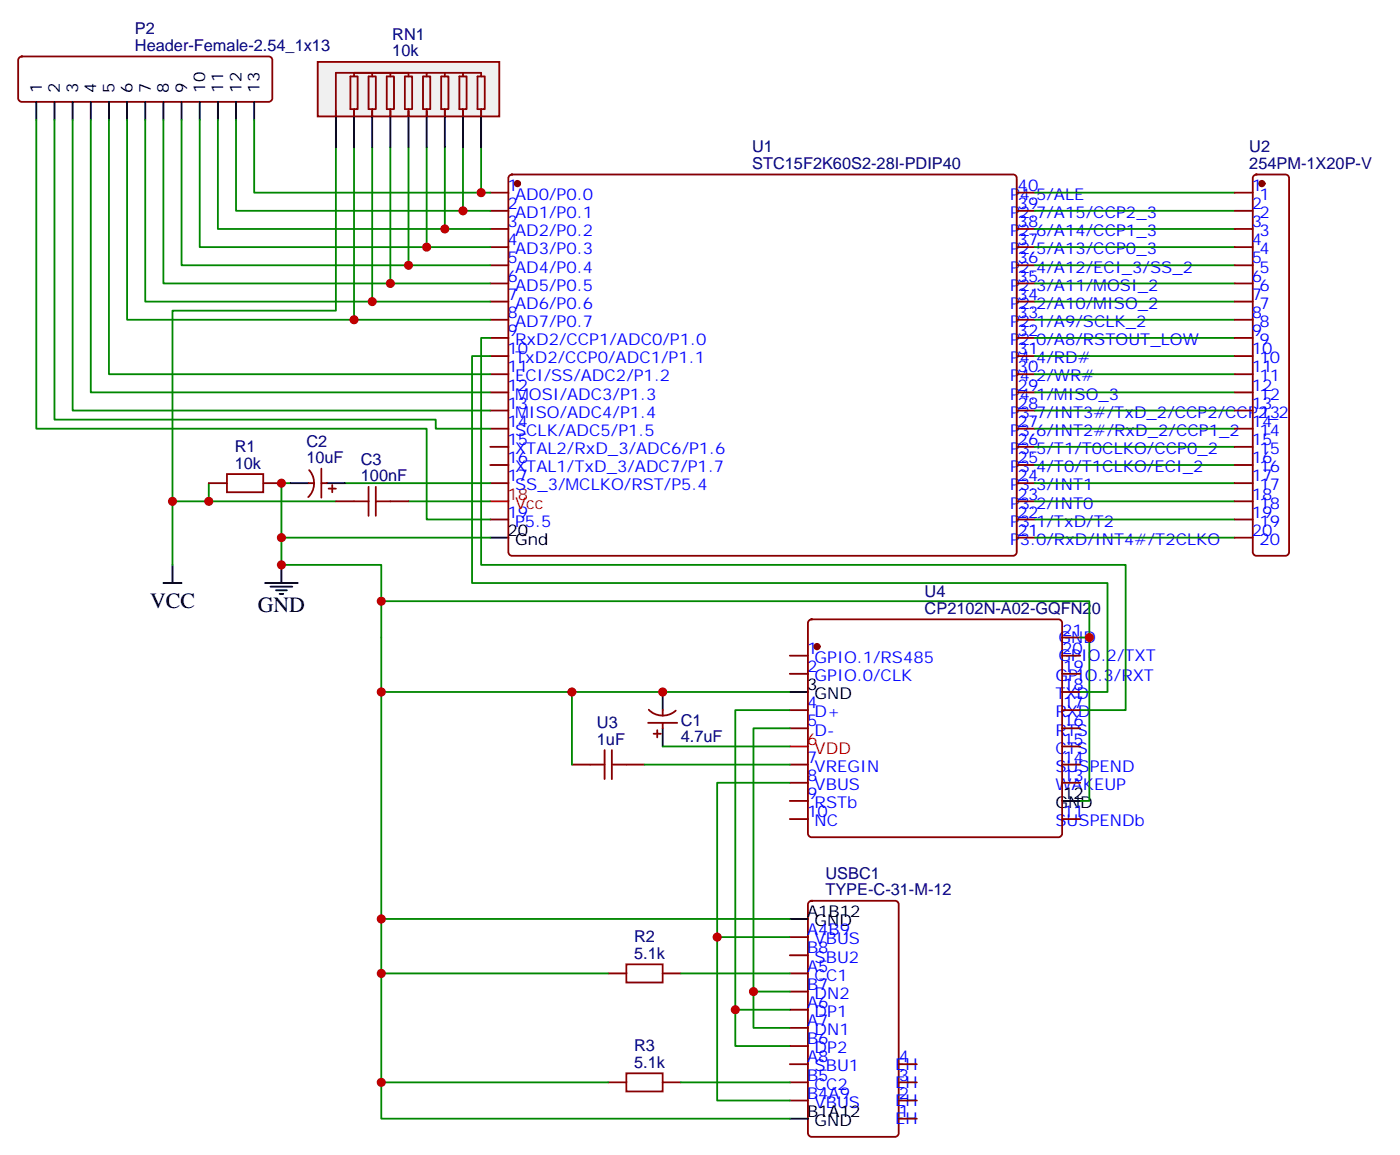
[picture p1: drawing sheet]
<svg xmlns="http://www.w3.org/2000/svg" width="272mm" height="224mm" viewBox="0 0 272 224" stroke-linecap="round" stroke-linejoin="round" font-family="sans-serif">
<g fill="none" stroke="#870000" stroke-width=".35">
<path d="M3.8 11.2l.4-.2h48a.71 .71 0 0 1 .7 .7v7.4a.76 .76 0 0 1-.7 .7h-48a.76 .76 0 0 1-.7-.7v-7.4zM95.2 37.4h3.6M99 34.1l.5-.2h97.3a.71 .71 0 0 1 .8 .7v72.7a.76 .76 0 0 1-.8 .7h-97.3a.76 .76 0 0 1-.7-.7v-72.7zM197.6 37.4h3.5M95.2 41h3.6M95.2 44.5h3.6M95.2 48h3.6M95.2 51.5h3.6M95.2 55.1h3.6M95.2 58.6h3.6M197.6 41h3.5M197.6 44.5h3.5"/>
<path d="M197.6 48h3.5M197.6 51.5h3.5M197.6 55.1h3.5M197.6 58.6h3.5M95.2 62.1h3.6M95.2 65.7h3.6M95.2 69.2h3.6M95.2 72.7h3.6M95.2 76.2h3.6M95.2 79.8h3.6M197.6 62.1h3.5M197.6 65.7h3.5"/>
<path d="M197.6 69.2h3.5M197.6 72.7h3.5M197.6 76.2h3.5M197.6 79.8h3.5M95.2 83.3h3.6M95.2 86.8h3.6M95.2 90.3h3.6M95.2 93.9h3.6M197.6 83.3h3.5M197.6 86.8h3.5M197.6 90.3h3.5M197.6 93.9h3.5"/>
<path d="M197.6 97.4h3.5M95.2 100.9h3.6M197.6 100.9h3.5M197.6 104.5h3.5M157.2 175.2l.5-.2h16.2a.71 .71 0 0 1 .7 .7v44.5a.76 .76 0 0 1-.7 .7h-16.2a.76 .76 0 0 1-.7-.7v-44.5zM118.2 189.1h3.5M128.8 189.1h3.5M153.5 182.1h3.5M153.5 185.6h3.5M153.5 189.1h3.5M153.5 192.7h3.5M153.5 196.2h3.5"/>
<path d="M153.5 199.7h3.5M118.2 210.3h3.5M128.8 210.3h3.5M153.5 203.2h3.5M153.5 206.8h3.5M153.5 210.3h3.5M153.5 213.8h3.5M174.6 206.8h3.6M174.6 210.3h3.6M174.6 213.8h3.6M174.6 217.3h3.6"/>
</g>
<g fill="none" stroke="#000" stroke-width=".35">
<path d="M7.1 19.8v3.5M10.6 19.8v3.5M14.1 19.8v3.5M17.6 19.8v3.5M21.2 19.8v3.5M24.7 19.8v3.5M28.2 19.8v3.5M31.7 19.8v3.5M35.3 19.8v3.5M38.8 19.8v3.5M42.3 19.8v3.5M45.9 19.8v3.5"/>
<path d="M49.4 19.8v3.5M31.7 113.3h3.6M33.5 109.7v3.6M51.5 113.3h6.4M52.6 114h4.2M53.6 114.7h2.1M54.3 115.4h.7M54.7 109.7v3.6M95.2 104.5h3.6M153.5 178.5h3.5M153.5 217.3h3.5"/>
</g>
<path d="M95.2 97.4h3.6" fill="none" stroke="#f00" stroke-width=".35"/>
<circle cx="100.5" cy="35.7" r=".53" fill="#870000" stroke="#870000" stroke-width=".35"/>
<path d="M121.7 187.4h7.1v3.5h-7.1zM121.7 208.5h7.1v3.6h-7.1z" fill="none" stroke="#a10000" stroke-width=".35"/>
<g fill="none" stroke="#008700" stroke-width=".35">
<path d="M7.1 23.3v60h75.8v17.6h12.3M10.6 23.3v58.2h74.1v1.8h10.5M14.1 23.3v56.5h81.1M17.6 23.3v52.9h77.6M21.2 23.3v49.4h74M24.7 23.3v38.8h70.5M28.2 23.3v35.3h67M31.7 23.3v31.8h63.5M35.3 23.3v28.2h59.9M38.8 23.3v24.7h56.4M42.3 23.3v21.2h52.9M45.9 23.3v17.7h49.3"/>
<path d="M49.4 23.3v14.1h45.8M65.3 28.6v31.8h-31.8v49.3M68.8 28.6v33.5M72.3 28.6v30M75.8 28.6v26.5M79.4 28.6v22.9M82.9 28.6v19.4M86.4 28.6v15.9M90 28.6v12.4M93.5 28.6v8.8M201.1 37.4h38.8M201.1 41h38.8"/>
<path d="M201.1 44.5h38.8M201.1 48h38.8M201.1 51.5h38.8M201.1 55.1h38.8M201.1 58.6h38.8M201.1 62.1h38.8M201.1 65.7h38.8M201.1 69.2h38.8M201.1 72.7h38.8M201.1 76.2h38.8M201.1 79.8h38.8M33.5 97.4h7.1"/>
<path d="M40.6 93.9v3.5h24.7M56.4 93.9h-1.7v15.8h19.4v100.6h44.1M67 93.9h28.2M79.4 97.4h15.8M201.1 93.9h38.8M201.1 97.4h38.8M201.1 83.3h38.8M201.1 86.8h38.8M201.1 90.3h38.8M54.7 104.5h40.5M201.1 104.5h38.8M201.1 100.9h38.8"/>
<path d="M74.1 178.5h79.4M132.3 189.1h21.2M74.1 210.3v7h79.4M132.3 210.3h21.2"/>
</g>
<path d="M61.7 12h35.3v10.6h-35.3z" fill="#f0f0f0" stroke="#870000" stroke-width=".35"/>
<g fill="none" stroke="#000" stroke-width=".35">
<path d="M65.3 21.6v7M68.8 21.6v7M72.3 21.6v7M75.8 21.6v7M79.4 21.6v7M82.9 21.6v7M86.4 21.6v7M90 21.6v7M93.5 21.6v7M56.4 93.9h3.6M63.5 93.9h3.5M128.8 134.4v3.6"/>
<path d="M153.5 134.4h3.5M128.8 141.5v3.5M206.4 155.6h3.5"/>
</g>
<g fill="none" stroke="#870000" stroke-width=".35">
<path d="M68.1 14.9h1.4v6.3h-1.4zM68.8 14.1v.8M71.6 14.9h1.4v6.3h-1.4zM72.3 14.1v.8M75.1 14.9h1.5v6.3h-1.5zM75.8 14.1v.8M78.7 14.9h1.4v6.3h-1.4zM79.4 14.1v.8M82.2 14.9h1.4v6.3h-1.4zM82.9 14.1v.8M85.7 14.9h1.4v6.3h-1.4zM86.4 14.1v.8"/>
<path d="M89.3 14.9h1.4v6.3h-1.4zM90 14.1v.8M92.8 14.9h1.4v6.3h-1.4zM93.5 14.9v-.8h-28.2v8.5M68.8 21.2v1.4M72.3 21.2v1.4M75.8 21.2v1.4M79.4 21.2v1.4M82.9 21.2v1.4M86.4 21.2v1.4M90 21.2v1.4M93.5 21.2v1.4"/>
<path d="M239.9 37.4h3.5M243.7 34.1l.4-.2h5.7a.71 .71 0 0 1 .7 .7v72.7a.76 .76 0 0 1-.7 .7h-5.7a.76 .76 0 0 1-.7-.7v-72.7zM239.9 41h3.5M239.9 44.5h3.5M239.9 48h3.5M239.9 51.5h3.5M239.9 55.1h3.5M239.9 58.6h3.5M239.9 62.1h3.5M239.9 65.7h3.5M239.9 69.2h3.5M239.9 72.7h3.5"/>
<path d="M239.9 76.2h3.5M239.9 79.8h3.5M40.6 93.9h3.5M51.2 93.9h3.5M60 93.9h1M60.1 91.3a3.8 3.8 0 0 1-.2 5.3M62.4 93.9h1.1M62.4 91.1v5.6M63.9 94.9h1.4M64.6 94.2v1.4M65.3 97.4h3.5M75.8 97.4h3.6"/>
<path d="M239.9 83.3h3.5M239.9 86.8h3.5M239.9 90.3h3.5M239.9 93.9h3.5M239.9 97.4h3.5M239.9 100.9h3.5M239.9 104.5h3.5M126.1 137.9a3.8 3.8 0 0 0 5.2 .2M128.8 138v1M153.5 130.9h3.5M153.5 138h3.5M153.5 127.4h3.5"/>
<path d="M157.2 120.5l.5-.2h48a.71 .71 0 0 1 .7 .7v41a.76 .76 0 0 1-.7 .7h-48a.76 .76 0 0 1-.7-.7v-41zM206.4 123.9h3.5M206.4 130.9h3.5M206.4 134.4h3.5M206.4 138h3.5M206.4 127.4h3.5M111.1 148.6h3.6M121.7 148.6h3.5M125.9 140.4h5.7M127 142.6h1.4M127.7 141.9v1.4M128.8 140.4v1.1"/>
<path d="M153.5 141.5h3.5M153.5 148.6h3.5M153.5 152.1h3.5M153.5 159.1h3.5M153.5 155.6h3.5M206.4 141.5h3.5M206.4 145h3.5M206.4 148.6h3.5M206.4 152.1h3.5M206.4 159.1h3.5"/>
</g>
<g fill="#870000" stroke="#870000" stroke-width=".35">
<circle cx="245.2" cy="35.7" r=".53"/>
<circle cx="158.7" cy="125.6" r=".53"/>
</g>
<path d="M153.5 145h3.5" fill="none" stroke="#f00" stroke-width=".35"/>
<g fill="none" stroke="#008700" stroke-width=".35">
<path d="M95.2 69.2h-3.5v44.1h123.5v21.1h-5.3M95.2 65.7h-1.7v44h125.2v28.3h-8.8M74.1 116.8h137.6v7.1h-1.8M74.1 134.4h79.4M111.1 134.4v14.2M153.5 138h-10.6v58.2h10.6M211.7 123.9v31.7h-1.8M125.2 148.6h28.3M128.8 145h24.7M153.5 152.1h-14.2v30h14.2M153.5 141.5h-7.1v51.2h7.1M74.1 189.1h44.1"/>
<path d="M139.3 182.1v31.7h14.2M142.9 196.2v7h10.6M146.4 192.7v7h7.1"/>
</g>
<path d="M44.1 92.1h7.1v3.5h-7.1zM68.8 97.4h2.8M71.6 94.6v5.6M73 97.4h2.8M73 94.6v5.6M114.7 148.6h2.8M117.5 145.7v5.7M118.9 148.6h2.8M118.9 145.7v5.7" fill="none" stroke="#a10000" stroke-width=".35"/>
<g fill="#c00">
<circle cx="74.1" cy="210.3" r=".88"/>
<circle cx="54.7" cy="104.5" r=".88"/>
<circle cx="54.7" cy="109.7" r=".88"/>
<circle cx="40.6" cy="97.4" r=".88"/>
<circle cx="33.5" cy="97.4" r=".88"/>
<circle cx="68.8" cy="62.1" r=".88"/>
<circle cx="72.3" cy="58.6" r=".88"/>
<circle cx="75.8" cy="55.1" r=".88"/>
<circle cx="79.4" cy="51.5" r=".88"/>
<circle cx="82.9" cy="48" r=".88"/>
<circle cx="86.4" cy="44.5" r=".88"/>
<circle cx="90" cy="41" r=".88"/>
<circle cx="93.5" cy="37.4" r=".88"/>
<circle cx="74.1" cy="178.5" r=".88"/>
<circle cx="74.1" cy="189.1" r=".88"/>
<circle cx="139.3" cy="182.1" r=".88"/>
<circle cx="74.1" cy="134.4" r=".88"/>
<circle cx="142.9" cy="196.2" r=".88"/>
<circle cx="146.4" cy="192.7" r=".88"/>
<circle cx="74.1" cy="116.8" r=".88"/>
<circle cx="211.7" cy="123.9" r=".88"/>
<circle cx="128.8" cy="134.4" r=".88"/>
<circle cx="111.1" cy="134.4" r=".88"/>
<circle cx="54.7" cy="93.9" r=".88"/>
</g>
<g font-size="4.2">
<text x="29.2" y="118.1">VCC</text>
<text x="50.1" y="118.9">GND</text>
</g>
<g font-size="3.2" fill="#000080">
<text x="26.2" y="9.9">Header-Female-2.54_1x13</text>
<text x="26.2" y="6.7">P2</text>
<text x="76.2" y="11">10k</text>
<text x="76.2" y="7.7">RN1</text>
<text x="146.2" y="29.5">U1</text>
<text x="242.7" y="29.5">U2</text>
<text x="146.2" y="32.7">STC15F2K60S2-28I-PDIP40</text>
<text x="242.7" y="32.7">254PM-1X20P-V</text>
<text x="45.6" y="87.8">R1</text>
<text x="59.5" y="90">10uF</text>
<text x="59.5" y="86.8">C2</text>
<text x="45.6" y="91.1">10k</text>
<text x="70.1" y="93.5">100nF</text>
<text x="70.1" y="90.3">C3</text>
<text x="179.7" y="119.3">CP2102N-A02-GQFN20</text>
<text x="179.7" y="116">U4</text>
<text x="116" y="141.5">U3</text>
<text x="132.3" y="141">C1</text>
<text x="116" y="144.7">1uF</text>
<text x="132.3" y="144.1">4.7uF</text>
<text x="160.4" y="174">TYPE-C-31-M-12</text>
<text x="160.4" y="170.7">USBC1</text>
<text x="123.2" y="183.1">R2</text>
<text x="123.2" y="186.3">5.1k</text>
<text x="123.2" y="207.5">5.1k</text>
<text x="123.2" y="204.2">R3</text>
</g>
<g font-size="3.2">
<text x="8.1" y="18" transform="rotate(-90 8.1 18)">1</text>
<text x="11.6" y="18" transform="rotate(-90 11.6 18)">2</text>
<text x="15.2" y="18" transform="rotate(-90 15.2 18)">3</text>
<text x="18.7" y="18" transform="rotate(-90 18.7 18)">4</text>
<text x="22.2" y="18" transform="rotate(-90 22.2 18)">5</text>
<text x="25.8" y="18" transform="rotate(-90 25.8 18)">6</text>
<text x="29.3" y="18" transform="rotate(-90 29.3 18)">7</text>
<text x="32.8" y="18" transform="rotate(-90 32.8 18)">8</text>
<text x="36.3" y="18" transform="rotate(-90 36.3 18)">9</text>
<text x="39.9" y="18" transform="rotate(-90 39.9 18)">10</text>
<text x="43.4" y="18" transform="rotate(-90 43.4 18)">11</text>
<text x="46.9" y="18" transform="rotate(-90 46.9 18)">12</text>
<text x="50.4" y="18" transform="rotate(-90 50.4 18)">13</text>
<text x="98.6" y="104.1">20</text>
<text x="100.1" y="105.9">Gnd</text>
<text x="156.8" y="134.1">3</text>
<text x="158.3" y="135.9">GND</text>
<text x="206.6" y="155.3">12</text>
<text x="205.1" y="157">GND</text>
<text x="156.8" y="178.2">A1B12</text>
<text x="158.3" y="180">GND</text>
<text x="156.8" y="217">B1A12</text>
<text x="158.3" y="218.8">GND</text>
</g>
<g font-size="3.2" fill="#00f">
<text x="98.6" y="40.6">2</text>
<text x="98.6" y="37.1">1</text>
<text x="100.1" y="38.8">AD0/P0.0</text>
<text x="196.3" y="38.8">P4.5/ALE</text>
<text x="197.7" y="37.1">40</text>
<text x="197.7" y="40.6">39</text>
<text x="243.2" y="37.1">1</text>
<text x="243.2" y="40.6">2</text>
<text x="244.7" y="38.8">1</text>
<text x="98.6" y="47.7">4</text>
<text x="98.6" y="44.1">3</text>
<text x="100.1" y="45.9">AD2/P0.2</text>
<text x="100.1" y="42.4">AD1/P0.1</text>
<text x="196.3" y="42.4">P2.7/A15/CCP2_3</text>
<text x="196.3" y="45.9">P2.6/A14/CCP1_3</text>
<text x="197.7" y="44.1">38</text>
<text x="197.7" y="47.7">37</text>
<text x="243.2" y="44.1">3</text>
<text x="243.2" y="47.7">4</text>
<text x="244.7" y="42.4">2</text>
<text x="244.7" y="45.9">3</text>
<text x="98.6" y="51.2">5</text>
<text x="100.1" y="53">AD4/P0.4</text>
<text x="100.1" y="49.4">AD3/P0.3</text>
<text x="196.3" y="49.4">P2.5/A13/CCP0_3</text>
<text x="196.3" y="53">P2.4/A12/ECI_3/SS_2</text>
<text x="197.7" y="51.2">36</text>
<text x="243.2" y="51.2">5</text>
<text x="244.7" y="49.4">4</text>
<text x="244.7" y="53">5</text>
<text x="98.6" y="58.2">7</text>
<text x="98.6" y="54.7">6</text>
<text x="100.1" y="56.5">AD5/P0.5</text>
<text x="196.3" y="56.5">P2.3/A11/MOSI_2</text>
<text x="197.7" y="54.7">35</text>
<text x="197.7" y="58.2">34</text>
<text x="243.2" y="54.7">6</text>
<text x="243.2" y="58.2">7</text>
<text x="244.7" y="56.5">6</text>
<text x="98.6" y="65.3">9</text>
<text x="98.6" y="61.8">8</text>
<text x="100.1" y="63.5">AD7/P0.7</text>
<text x="100.1" y="60">AD6/P0.6</text>
<text x="196.3" y="60">P2.2/A10/MISO_2</text>
<text x="196.3" y="63.5">P2.1/A9/SCLK_2</text>
<text x="197.7" y="61.8">33</text>
<text x="197.7" y="65.3">32</text>
<text x="243.2" y="61.8">8</text>
<text x="243.2" y="65.3">9</text>
<text x="244.7" y="60">7</text>
<text x="244.7" y="63.5">8</text>
<text x="98.6" y="68.8">10</text>
<text x="100.1" y="70.6">TxD2/CCP0/ADC1/P1.1</text>
<text x="100.1" y="67.1">RxD2/CCP1/ADC0/P1.0</text>
<text x="196.3" y="67.1">P2.0/A8/RSTOUT_LOW</text>
<text x="196.3" y="70.6">P4.4/RD#</text>
<text x="197.7" y="68.8">31</text>
<text x="243.2" y="68.8">10</text>
<text x="244.7" y="67.1">9</text>
<text x="244.7" y="70.6">10</text>
<text x="98.6" y="75.9">12</text>
<text x="98.6" y="72.4">11</text>
<text x="100.1" y="77.6">MOSI/ADC3/P1.3</text>
<text x="100.1" y="74.1">ECI/SS/ADC2/P1.2</text>
<text x="196.3" y="74.1">P4.2/WR#</text>
<text x="196.3" y="77.6">P4.1/MISO_3</text>
<text x="197.7" y="72.4">30</text>
<text x="197.7" y="75.9">29</text>
<text x="243.2" y="72.4">11</text>
<text x="243.2" y="75.9">12</text>
<text x="244.7" y="74.1">11</text>
<text x="244.7" y="77.6">12</text>
<text x="98.6" y="82.9">14</text>
<text x="98.6" y="79.4">13</text>
<text x="100.1" y="81.2">MISO/ADC4/P1.4</text>
<text x="196.3" y="81.2">P3.7/INT3#/TxD_2/CCP2/CCP2_2</text>
<text x="197.7" y="79.4">28</text>
<text x="197.7" y="82.9">27</text>
<text x="243.2" y="79.4">13</text>
<text x="243.2" y="82.9">14</text>
<text x="244.7" y="81.2">13</text>
<text x="98.6" y="90">16</text>
<text x="98.6" y="86.5">15</text>
<text x="100.1" y="88.2">XTAL2/RxD_3/ADC6/P1.6</text>
<text x="100.1" y="84.7">SCLK/ADC5/P1.5</text>
<text x="196.3" y="84.7">P3.6/INT2#/RxD_2/CCP1_2</text>
<text x="196.3" y="88.2">P3.5/T1/T0CLKO/CCP0_2</text>
<text x="197.7" y="86.5">26</text>
<text x="197.7" y="90">25</text>
<text x="243.2" y="86.5">15</text>
<text x="243.2" y="90">16</text>
<text x="244.7" y="84.7">14</text>
<text x="244.7" y="88.2">15</text>
<text x="98.6" y="93.5">17</text>
<text x="100.1" y="95.3">SS_3/MCLKO/RST/P5.4</text>
<text x="100.1" y="91.8">XTAL1/TxD_3/ADC7/P1.7</text>
<text x="196.3" y="91.8">P3.4/T0/T1CLKO/ECI_2</text>
<text x="196.3" y="95.3">P3.3/INT1</text>
<text x="197.7" y="93.5">24</text>
<text x="243.2" y="93.5">17</text>
<text x="244.7" y="91.8">16</text>
<text x="244.7" y="95.3">17</text>
<text x="98.6" y="100.6">19</text>
<text x="196.3" y="98.8">P3.2/INT0</text>
<text x="197.7" y="97">23</text>
<text x="197.7" y="100.6">22</text>
<text x="243.2" y="97">18</text>
<text x="243.2" y="100.6">19</text>
<text x="244.7" y="98.8">18</text>
<text x="100.1" y="102.3">P5.5</text>
<text x="196.3" y="102.3">P3.1/TxD/T2</text>
<text x="196.3" y="105.9">P3.0/RxD/INT4#/T2CLKO</text>
<text x="197.7" y="104.1">21</text>
<text x="243.2" y="104.1">20</text>
<text x="244.7" y="102.3">19</text>
<text x="244.7" y="105.9">20</text>
<text x="205.7" y="124.9">GND</text>
<text x="206.4" y="123.5">21</text>
<text x="156.8" y="130.6">2</text>
<text x="156.8" y="127">1</text>
<text x="158.3" y="128.8">GPIO.1/RS485</text>
<text x="205.7" y="128.4">GPIO.2/TXT</text>
<text x="206.4" y="127">20</text>
<text x="206.6" y="130.6">19</text>
<text x="156.8" y="137.6">4</text>
<text x="158.3" y="132.3">GPIO.0/CLK</text>
<text x="205.1" y="132.3">GPIO.3/RXT</text>
<text x="205.1" y="135.9">TXD</text>
<text x="206.6" y="134.1">18</text>
<text x="206.6" y="137.6">17</text>
<text x="156.8" y="141.1">5</text>
<text x="158.3" y="142.9">D-</text>
<text x="158.3" y="139.4">D+</text>
<text x="205.1" y="139.4">RXD</text>
<text x="205.1" y="142.9">RTS</text>
<text x="206.6" y="141.1">16</text>
<text x="156.8" y="148.2">7</text>
<text x="158.3" y="150">VREGIN</text>
<text x="205.1" y="146.4">CTS</text>
<text x="205.1" y="150">SUSPEND</text>
<text x="206.6" y="144.7">15</text>
<text x="206.6" y="148.2">14</text>
<text x="156.8" y="155.3">9</text>
<text x="156.8" y="151.7">8</text>
<text x="158.3" y="153.5">VBUS</text>
<text x="205.1" y="153.5">WAKEUP</text>
<text x="206.6" y="151.7">13</text>
<text x="156.8" y="158.8">10</text>
<text x="158.3" y="160.5">NC</text>
<text x="158.3" y="157">RSTb</text>
<text x="205.1" y="160.5">SUSPENDb</text>
<text x="206.6" y="158.8">11</text>
<text x="156.8" y="181.7">A4B9</text>
<text x="156.8" y="185.2">B8</text>
<text x="158.3" y="183.5">VBUS</text>
<text x="156.8" y="188.8">A5</text>
<text x="158.3" y="187">SBU2</text>
<text x="158.3" y="190.5">CC1</text>
<text x="156.8" y="192.3">B7</text>
<text x="156.8" y="195.8">A6</text>
<text x="158.3" y="194.1">DN2</text>
<text x="158.3" y="197.6">DP1</text>
<text x="156.8" y="199.4">A7</text>
<text x="156.8" y="202.9">B6</text>
<text x="158.3" y="201.1">DN1</text>
<text x="156.8" y="206.4">A8</text>
<text x="156.8" y="209.9">B5</text>
<text x="158.3" y="204.6">DP2</text>
<text x="158.3" y="208.2">SBU1</text>
<text x="173.9" y="207.8">EH</text>
<text x="174.6" y="206.4">4</text>
<text x="174.6" y="209.9">3</text>
<text x="156.8" y="213.5">B4A9</text>
<text x="158.3" y="211.7">CC2</text>
<text x="158.3" y="215.2">VBUS</text>
<text x="173.9" y="211.3">EH</text>
<text x="173.9" y="214.9">EH</text>
<text x="174.6" y="213.5">2</text>
<text x="173.9" y="218.4">EH</text>
<text x="174.6" y="217">1</text>
</g>
<g font-size="3.2" fill="#f00">
<text x="98.6" y="97">18</text>
<text x="100.1" y="98.8">Vcc</text>
<text x="156.8" y="144.7">6</text>
<text x="158.3" y="146.4">VDD</text>
</g>
</svg>
